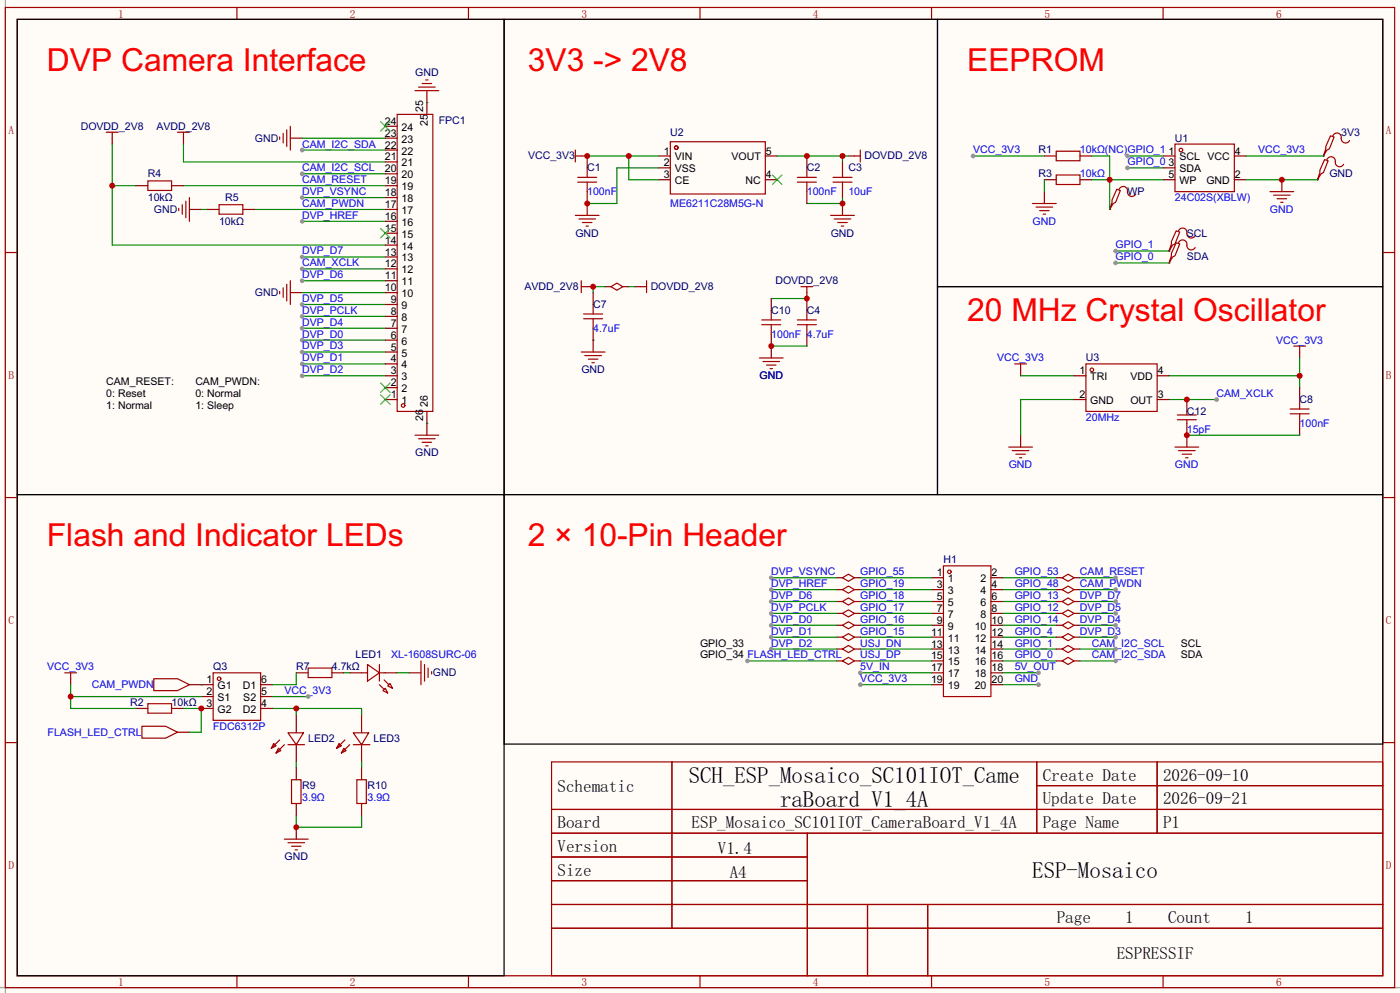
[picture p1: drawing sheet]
<svg xmlns="http://www.w3.org/2000/svg" width="299mm" height="212mm" viewBox="0 0 299 212" stroke-linecap="round" stroke-linejoin="round" font-family="sans-serif">
<path d="M0 0h299.5v212.3h-299.5z" fill="#fffcf7"/>
<path d="M1.1 0v212.3M0 211.1h299.5" fill="none" stroke="#999" stroke-width=".25"/>
<g fill="none" stroke="#a10000" stroke-width=".25">
<path d="M1.1 1.6h297.2v209.5h-297.2zM3.7 4.1h292.1v204.5h-292.1zM50.7 1.6v2.5M100.2 1.6v2.5M149.7 1.6v2.5M199.3 1.6v2.5M248.8 1.6v2.5M22.7 28.3h2.6M24 28.3v1.2M38 28.3h2.5M39.2 28.3v1.2M59.8 29.3v.5"/>
<path d="M60.6 28.5v2.1M61.3 27.8v3.5M62.1 27v5.1M123.1 32.1v2.5M123.1 33.3h1.2M143.4 30.3h20.3v11.2h-20.3zM182.8 33.3h1.2M184 32.1v2.5M1.1 54h2.6M123.1 46h5M123.8 46.8h3.6M124.6 47.6h2"/>
<path d="M125.3 48.3h.6M177.7 46h5.1M178.4 46.8h3.6M179.2 47.6h2M180 48.3h.5M220.9 43.5h5M221.6 44.3h3.6M222.4 45h2M223.1 45.8h.5M271.7 41h5M272.4 41.7h3.6M273.2 42.5h2"/>
<path d="M273.9 43.3h.5M295.8 54h2.5M59.8 62.3v.5M60.6 61.5v2.1M61.3 60.8v3.5M62.1 60v5.1M124.3 75.3h5.1M124.3 61.3h1.3M124.3 60v2.6M125.1 76h3.6M125.9 76.8h2M126.6 77.5h.5"/>
<path d="M137 61.3h1.3M138.3 60v2.6M171.3 61.3h2.6M172.6 61.3v1.3M217 77.8h2.6M218.3 77.8v1.3M276.7 74h2.6M278 74v1.3M215.8 95.6h5.1M216.5 96.3h3.6M217.3 97.1h2M218.1 97.9h.5"/>
<path d="M251.3 95.6h5.1M252.1 96.3h3.6M252.9 97.1h2M253.6 97.9h.5M1.1 106.4h2.6M295.8 106.4h2.5M1.1 158.8h2.6M13.8 143.8h2.6M15.1 143.8v1.3M32.9 145.1h5.1l2.5 1.3-2.5 1.2h-5.1zM58.5 159l.6 .5-1.1 .5zM59.6 160l.5 .5-1 .5z"/>
<path d="M59.8 158.2l-1.8 1.8M60.8 159.2l-1.7 1.8M61.6 156.7h3.3l-1.5 2.5zM61.6 159.2h3.6M72.5 159l.5 .5-1 .5zM73.5 160l.5 .5-1 .5zM73.8 158.2l-1.8 1.8M74.8 159.2l-1.8 1.8M75.6 156.7h3.3l-1.6 2.5zM75.6 159.2h3.5M295.8 158.8h2.5M60.8 179.4h5.1"/>
<path d="M118 162.9h177.8v45.7h-177.8zM118 173h177.8M118 178.1h177.8M143.7 162.9v35.5M172.7 178.1v30.5M221.8 162.9v15.2M221.8 168h74M247.5 162.9v15.2M61.6 180.2h3.6M62.4 180.9h2M63.1 181.7h.5M118 183.2h54.7"/>
<path d="M118 193.4h177.8M118 188.3h54.7M118 198.4h177.8M185.6 193.4v15.2M198.4 193.4v15.2M50.7 208.6v2.5M100.2 208.6v2.5M149.7 208.6v2.5M199.3 208.6v2.5M248.8 208.6v2.5"/>
<circle cx="144.7" cy="31.6" r=".38"/>
</g>
<g fill="none" stroke="#870000" stroke-width=".25">
<path d="M24 29.5v1.3M39.2 29.5v1.3M62.1 29.5h2.5M124.3 33.3h1.3M140.8 33.3h2.6M140.8 35.9h2.6M140.8 38.4h2.6M163.7 33.3h2.5M163.7 38.4h2.5M181.5 33.3h1.3M274.2 38.4v2.6M125.6 43.5v2.5"/>
<path d="M180.2 43.5v2.5M223.4 41v2.5M62.1 62.6h2.5M125.6 61.3h1.3M126.9 72.7v2.6M135.8 61.3h1.2M172.6 62.6v1.2M218.3 79.1v1.2M278 75.3v1.2M218.3 93v2.6M253.9 93v2.6M15.1 145.1v1.3"/>
<path d="M40.5 146.4h2.6M63.4 152.7v3.8M63.4 159.1v3.8M77.3 152.7v3.8M77.3 159.1v3.8M63.4 176.9v2.5"/>
</g>
<path d="M165.2 37.4l2.1 2M167.3 37.4l-2.1 2" fill="none" stroke="#3c3" stroke-width=".25"/>
<path d="M63.4 174.3v2.6h13.9v-2.6" fill="none" stroke="#008700" stroke-width=".25"/>
<circle cx="63.4" cy="176.9" r=".63" fill="#c00"/>
<g fill="none" stroke="#a10000" stroke-width=".25">
<path d="M201.8 121h10.2v27.9h-10.2zM30.4 155.3h5l2.6 1.2-2.6 1.3h-5z"/>
<circle cx="203.1" cy="122.2" r=".38"/>
</g>
<g fill="none" stroke="#870000" stroke-width=".25">
<path d="M199.3 123.5h2.5M199.3 126.1h2.5M199.3 128.6h2.5M199.3 131.1h2.5M199.3 138.8h2.5M199.3 133.7h2.5M199.3 136.2h2.5M212 123.5h2.5M212 126.1h2.5M212 128.6h2.5M212 131.1h2.5M212 138.8h2.5"/>
<path d="M212 133.7h2.5M212 136.2h2.5M38 156.5h2.5M199.3 146.4h2.5M199.3 143.8h2.5M199.3 141.3h2.5M212 146.4h2.5M212 143.8h2.5M212 141.3h2.5"/>
</g>
<path d="M140.8 35.9h-8.8v7.6h-6.4M166.2 33.3h15.3M180.2 33.3v1.3M63.4 162.9v1.3M77.3 162.9v1.3" fill="none" stroke="#008700" stroke-width=".25"/>
<circle cx="180.2" cy="33.3" r=".63" fill="#c00"/>
<path d="M180.2 42.2v1.3h-7.6" fill="none" stroke="#008700" stroke-width=".25"/>
<circle cx="180.2" cy="43.5" r=".63" fill="#c00"/>
<path d="M64.6 32.1h17.8" fill="none" stroke="#008700" stroke-width=".25"/>
<circle cx="64.6" cy="32.1" r=".51" fill="#999"/>
<path d="M64.6 37.2h17.8" fill="none" stroke="#008700" stroke-width=".25"/>
<circle cx="64.6" cy="37.2" r=".51" fill="#999"/>
<path d="M39.2 39.7h43.2M64.6 42.2h17.8" fill="none" stroke="#008700" stroke-width=".25"/>
<circle cx="64.6" cy="42.2" r=".51" fill="#999"/>
<path d="M64.6 54.9h17.8" fill="none" stroke="#008700" stroke-width=".25"/>
<circle cx="64.6" cy="54.9" r=".51" fill="#999"/>
<path d="M64.6 57.5h17.8" fill="none" stroke="#008700" stroke-width=".25"/>
<circle cx="64.6" cy="57.5" r=".51" fill="#999"/>
<path d="M64.6 72.7h17.8" fill="none" stroke="#008700" stroke-width=".25"/>
<circle cx="64.6" cy="72.7" r=".51" fill="#999"/>
<path d="M64.6 77.8h17.8" fill="none" stroke="#008700" stroke-width=".25"/>
<circle cx="64.6" cy="77.8" r=".51" fill="#999"/>
<path d="M64.6 80.3h17.8" fill="none" stroke="#008700" stroke-width=".25"/>
<circle cx="64.6" cy="80.3" r=".51" fill="#999"/>
<path d="M64.6 75.3h17.8" fill="none" stroke="#008700" stroke-width=".25"/>
<circle cx="64.6" cy="75.3" r=".51" fill="#999"/>
<path d="M64.6 70.2h17.8" fill="none" stroke="#008700" stroke-width=".25"/>
<circle cx="64.6" cy="70.2" r=".51" fill="#999"/>
<path d="M64.6 65.1h17.8" fill="none" stroke="#008700" stroke-width=".25"/>
<circle cx="64.6" cy="65.1" r=".51" fill="#999"/>
<path d="M64.6 60h17.8" fill="none" stroke="#008700" stroke-width=".25"/>
<circle cx="64.6" cy="60" r=".51" fill="#999"/>
<path d="M64.6 67.6h17.8" fill="none" stroke="#008700" stroke-width=".25"/>
<circle cx="64.6" cy="67.6" r=".51" fill="#999"/>
<path d="M64.6 47.3h17.8" fill="none" stroke="#008700" stroke-width=".25"/>
<circle cx="64.6" cy="47.3" r=".51" fill="#999"/>
<path d="M64.6 29.5h17.8M126.9 72.7h.1M129.4 61.3h-2.5v1.3M134.5 61.3h1.3" fill="none" stroke="#008700" stroke-width=".25"/>
<path d="M129.4 61.3h1.3M133.2 61.3h1.3" fill="none" stroke="#870000" stroke-width=".25"/>
<path d="M130.7 61.3l1.3-.8 1.2 .8-1.2 .8z" fill="none" stroke="#a10000" stroke-width=".25"/>
<circle cx="126.9" cy="61.3" r=".63" fill="#c00"/>
<path d="M91.3 19.4v2.5M40.5 44.8h2.6M165 74v2.5M91.3 90.5v2.5M87.5 143.8h2.5" fill="none" stroke="#870000" stroke-width=".25"/>
<g fill="none" stroke="#a10000" stroke-width=".25">
<path d="M88.8 19.4h5.1M89.5 18.6h3.6M90.3 17.9h2M91.1 17.1h.5M38.2 44.5v.5M39 43.8v2M39.8 43v3.6M40.5 42.2v5.1M162.4 76.5h5.1M163.2 77.3h3.6M164 78.1h2M164.7 78.8h.5"/>
<path d="M88.8 93h5.1M89.5 93.8h3.6M90.3 94.6h2M91.1 95.3h.5M90 141.3v5.1M90.8 142.1v3.5M91.6 142.8v2.1M92.3 143.6v.5"/>
</g>
<path d="M24 30.8v21.6h58.4M24 39.7h5.1M39.2 30.8v3.8h43.2M165 63.8h7.6" fill="none" stroke="#008700" stroke-width=".25"/>
<circle cx="24" cy="39.7" r=".63" fill="#c00"/>
<path d="M125.6 33.3h15.2M134.5 33.3v5.1h6.3M43.1 44.8h1.2M54.5 44.8h27.9M64.6 62.6h17.8" fill="none" stroke="#008700" stroke-width=".25"/>
<circle cx="134.5" cy="33.3" r=".63" fill="#c00"/>
<path d="M278 76.5v6.4M250.1 80.3h27.9" fill="none" stroke="#008700" stroke-width=".25"/>
<circle cx="278" cy="80.3" r=".63" fill="#c00"/>
<path d="M218.3 80.3h11.4M229.7 85.4h-11.4v7.6M250.1 85.4h10.1" fill="none" stroke="#008700" stroke-width=".25"/>
<circle cx="260.2" cy="85.4" r=".51" fill="#999"/>
<path d="M184 123.5h15.3M184 126.1h15.3M184 128.6h15.3M184 131.1h15.3M184 133.7h15.3M184 136.2h15.3M184 138.8h15.3M184 141.3h15.3M184 143.8h15.3" fill="none" stroke="#008700" stroke-width=".25"/>
<circle cx="184" cy="143.8" r=".51" fill="#999"/>
<path d="M184 146.4h15.3" fill="none" stroke="#008700" stroke-width=".25"/>
<circle cx="184" cy="146.4" r=".51" fill="#999"/>
<path d="M214.5 146.4h7.6" fill="none" stroke="#008700" stroke-width=".25"/>
<circle cx="222.1" cy="146.4" r=".51" fill="#999"/>
<path d="M214.5 143.8h7.6" fill="none" stroke="#008700" stroke-width=".25"/>
<circle cx="222.1" cy="143.8" r=".51" fill="#999"/>
<path d="M165 123.5h13.9M214.5 138.8h11.4M214.5 136.2h11.4M214.5 133.7h11.4M214.5 131.1h11.4M214.5 128.6h11.4M214.5 126.1h11.4M214.5 123.5h11.4M73.5 143.8h1.3M85 143.8h2.5M214.5 141.3h11.4" fill="none" stroke="#008700" stroke-width=".25"/>
<g fill="none" stroke="#a10000" stroke-width=".25">
<path d="M180.2 123.5l1.3-.7 1.3 .7-1.3 .8zM180.2 126.1l1.3-.8 1.3 .8-1.3 .7zM180.2 128.6l1.3-.8 1.3 .8-1.3 .8zM180.2 131.1l1.3-.7 1.3 .7-1.3 .8zM180.2 133.7l1.3-.8 1.3 .8-1.3 .7zM180.2 136.2l1.3-.7 1.3 .7-1.3 .8zM180.2 138.8l1.3-.8 1.3 .8-1.3 .7zM227.2 123.5l1.3-.7 1.2 .7-1.2 .8zM227.2 126.1l1.3-.8 1.2 .8-1.2 .7zM227.2 128.6l1.3-.8 1.2 .8-1.2 .8zM227.2 131.1l1.3-.7 1.2 .7-1.2 .8zM227.2 133.7l1.3-.8 1.2 .8-1.2 .7z"/>
<path d="M227.2 136.2l1.3-.7 1.2 .7-1.2 .8zM227.2 138.8l1.3-.8 1.2 .8-1.2 .7zM77.3 143.8h1.3M78.6 142.1l2.6 1.7-2.6 1.8zM81.2 146.4l1 1M81.2 143.8h1.2M81.2 142.1v3.5M81.9 147.6l.5-.5 .5 1.1zM82.2 145.4l1 1M82.9 146.6l.5-.5 .5 1zM180.2 141.3l1.3-.8 1.3 .8-1.3 .8zM227.2 141.3l1.3-.8 1.2 .8-1.2 .8z"/>
</g>
<g fill="none" stroke="#870000" stroke-width=".25">
<path d="M178.9 123.5h1.3M178.9 126.1h1.3M178.9 128.6h1.3M178.9 131.1h1.3M178.9 133.7h1.3M178.9 136.2h1.3M178.9 138.8h1.3M182.8 123.5h1.2M182.8 126.1h1.2M182.8 128.6h1.2M182.8 131.1h1.2M182.8 133.7h1.2"/>
<path d="M182.8 136.2h1.2M182.8 138.8h1.2M225.9 123.5h1.3M225.9 126.1h1.3M225.9 128.6h1.3M225.9 131.1h1.3M225.9 133.7h1.3M225.9 136.2h1.3M225.9 138.8h1.3M229.7 123.5h1.3M229.7 126.1h1.3M229.7 128.6h1.3"/>
<path d="M229.7 131.1h1.3M229.7 133.7h1.3M229.7 136.2h1.3M229.7 138.8h1.3M74.8 143.8h2.5M82.4 143.8h2.6M178.9 141.3h1.3M182.8 141.3h1.2M225.9 141.3h1.3M229.7 141.3h1.3"/>
</g>
<circle cx="165" cy="123.5" r=".51" fill="#999"/>
<path d="M231 123.5h7.6" fill="none" stroke="#008700" stroke-width=".25"/>
<circle cx="238.6" cy="123.5" r=".51" fill="#999"/>
<g fill="none" stroke="#a10000" stroke-width=".25">
<path d="M85 24.5h7.6v63.5h-7.6zM283.3 34.1l.8 .3-1 2.5-.5 .3-.8 1.2 .5-1.5v-.5zM283.8 34.1a.93 .93 0 0 1 1.2-.6 .93 .93 0 0 1 .6 1.1 .94 .94 0 0 0 .7 1 .94 .94 0 0 0 1.1-.5M284.6 29l.8 .3-1 2.5-.6 .3-.7 1.2 .5-1.5v-.5zM285.1 29a.93 .93 0 0 1 1.1-.5 .93 .93 0 0 1 .7 1 .94 .94 0 0 0 .7 1 .94 .94 0 0 0 1.1-.5M238.9 40.5l.7 .2-1 2.6-.5 .2-.7 1.3 .5-1.5v-.6zM239.4 40.5a.93 .93 0 0 1 1.1-.6 .93 .93 0 0 1 .7 1.1 .94 .94 0 0 0 .7 1 .94 .94 0 0 0 1.1-.5M251.6 49.4l.7 .2-1 2.5-.5 .3-.7 1.3 .5-1.6v-.5zM251.6 51.9l.7 .2-1 2.6-.5 .2-.7 1.3 .5-1.5v-.5zM252.1 49.4a.93 .93 0 0 1 1.1-.6 .93 .93 0 0 1 .7 1.1 .94 .94 0 0 0 .7 1 .94 .94 0 0 0 1.1-.5M252.1 51.9a.93 .93 0 0 1 1.1-.6 .93 .93 0 0 1 .7 1.1 .94 .94 0 0 0 .7 1 .94 .94 0 0 0 1.1-.5"/>
<circle cx="86.2" cy="86.7" r=".38"/>
</g>
<g fill="none" stroke="#870000" stroke-width=".25">
<path d="M82.4 39.7h2.6M82.4 37.2h2.6M82.4 34.6h2.6M82.4 32.1h2.6M82.4 29.5h2.6M82.4 27h2.6M91.3 21.9v2.6M281.8 38.4h.1M283.1 33.3h.1M82.4 57.5h2.6M82.4 54.9h2.6M82.4 52.4h2.6"/>
<path d="M82.4 49.9h2.6M82.4 47.3h2.6M82.4 44.8h2.6M82.4 42.2h2.6M237.4 44.8h.1M250.1 53.7h.1M250.1 56.2h.1M82.4 77.8h2.6M82.4 75.3h2.6M82.4 72.7h2.6M82.4 70.2h2.6M82.4 67.6h2.6"/>
<path d="M82.4 65.1h2.6M82.4 62.6h2.6M82.4 60h2.6M82.4 85.4h2.6M82.4 82.9h2.6M82.4 80.3h2.6M91.3 88v2.5"/>
</g>
<path d="M81.4 26l2 2M83.4 26l-2 2M81.4 48.8l2 2.1M83.4 48.8l-2 2.1M81.4 84.4l2 2M81.4 81.9l2 2M83.4 84.4l-2 2M83.4 81.9l-2 2" fill="none" stroke="#3c3" stroke-width=".25"/>
<path d="M208.2 33.3h15.2M223.4 38.4v2.6" fill="none" stroke="#008700" stroke-width=".25"/>
<circle cx="208.2" cy="33.3" r=".51" fill="#999"/>
<path d="M231 138.8h7.6" fill="none" stroke="#008700" stroke-width=".25"/>
<circle cx="238.6" cy="138.8" r=".51" fill="#999"/>
<path d="M231 141.3h7.6" fill="none" stroke="#008700" stroke-width=".25"/>
<circle cx="238.6" cy="141.3" r=".51" fill="#999"/>
<path d="M165 126.1h13.9" fill="none" stroke="#008700" stroke-width=".25"/>
<circle cx="165" cy="126.1" r=".51" fill="#999"/>
<path d="M231 126.1h7.6" fill="none" stroke="#008700" stroke-width=".25"/>
<circle cx="238.6" cy="126.1" r=".51" fill="#999"/>
<path d="M231 128.6h7.6" fill="none" stroke="#008700" stroke-width=".25"/>
<circle cx="238.6" cy="128.6" r=".51" fill="#999"/>
<path d="M165 128.6h13.9" fill="none" stroke="#008700" stroke-width=".25"/>
<circle cx="165" cy="128.6" r=".51" fill="#999"/>
<path d="M231 131.1h7.6" fill="none" stroke="#008700" stroke-width=".25"/>
<circle cx="238.6" cy="131.1" r=".51" fill="#999"/>
<path d="M165 131.1h13.9" fill="none" stroke="#008700" stroke-width=".25"/>
<circle cx="165" cy="131.1" r=".51" fill="#999"/>
<path d="M231 133.7h7.6" fill="none" stroke="#008700" stroke-width=".25"/>
<circle cx="238.6" cy="133.7" r=".51" fill="#999"/>
<path d="M165 133.7h13.9" fill="none" stroke="#008700" stroke-width=".25"/>
<circle cx="165" cy="133.7" r=".51" fill="#999"/>
<path d="M231 136.2h7.6" fill="none" stroke="#008700" stroke-width=".25"/>
<circle cx="238.6" cy="136.2" r=".51" fill="#999"/>
<path d="M165 136.2h13.9" fill="none" stroke="#008700" stroke-width=".25"/>
<circle cx="165" cy="136.2" r=".51" fill="#999"/>
<path d="M165 138.8h13.9" fill="none" stroke="#008700" stroke-width=".25"/>
<circle cx="165" cy="138.8" r=".51" fill="#999"/>
<path d="M159.9 141.3h19" fill="none" stroke="#008700" stroke-width=".25"/>
<circle cx="159.9" cy="141.3" r=".51" fill="#999"/>
<path d="M91.3 21.9h.1M91.3 90.5h.1M58.3 151.5h19v1.2M63.4 151.5v1.2" fill="none" stroke="#008700" stroke-width=".25"/>
<circle cx="63.4" cy="151.5" r=".63" fill="#c00"/>
<path d="M251.8 89.7h4.1M251.8 88.7h4.1" fill="none" stroke="#a10000" stroke-width=".25"/>
<path d="M253.9 85.4v2.6M253.9 90.5v2.5" fill="none" stroke="#870000" stroke-width=".25"/>
<circle cx="253.9" cy="85.4" r=".63" fill="#c00"/>
<path d="M125.6 35.9v2M253.9 88v.7M253.9 89.7v.8" fill="none" stroke="#a10000" stroke-width=".25"/>
<path d="M125.6 41v2.5" fill="none" stroke="#870000" stroke-width=".25"/>
<circle cx="125.6" cy="43.5" r=".63" fill="#c00"/>
<path d="M123.6 38.9h4M125.6 38.9v2.1" fill="none" stroke="#a10000" stroke-width=".25"/>
<path d="M125.6 33.3v2.6" fill="none" stroke="#870000" stroke-width=".25"/>
<circle cx="125.6" cy="33.3" r=".63" fill="#c00"/>
<path d="M123.6 37.9h4M170.6 38.9h4M172.6 35.9v2M172.6 38.9v2.1" fill="none" stroke="#a10000" stroke-width=".25"/>
<path d="M172.6 33.3v2.6M172.6 41v2.5" fill="none" stroke="#870000" stroke-width=".25"/>
<circle cx="172.6" cy="33.3" r=".63" fill="#c00"/>
<g fill="none" stroke="#a10000" stroke-width=".25">
<path d="M31.6 38.7h5.1v2h-5.1zM170.6 37.9h4M178.2 37.9h4M178.2 38.9h4M180.2 37.2v.7M180.2 38.9v.8M225.9 32.3h5.1v2.1h-5.1zM225.9 37.4h5.1v2h-5.1zM46.9 43.8h5v2h-5zM162.9 69.4h4.1M162.9 68.4h4.1M165 66.4v2"/>
<path d="M165 69.4v2M172.6 69.4v2M276 88.5h4M276 87.5h4M278 85.4v2.1M278 88.5v2M31.6 150.4h5.1v2.1h-5.1zM65.9 142.8h5.1v2.1h-5.1zM62.4 166.7h2v5.1h-2zM76.3 166.7h2.1v5.1h-2.1z"/>
</g>
<g fill="none" stroke="#870000" stroke-width=".25">
<path d="M29.1 39.7h2.5M36.7 39.7h2.5M180.2 34.6v2.6M180.2 39.7v2.5M223.4 33.3h2.5M223.4 38.4h2.5M231 33.3h2.6M231 38.4h2.6M44.3 44.8h2.6M51.9 44.8h2.6M165 63.8v2.6M165 71.4v2.6"/>
<path d="M172.6 63.8v2.6M278 82.9v2.5M278 90.5v2.5M29.1 151.5h2.5M36.7 151.5h2.5M63.4 143.8h2.5M71 143.8h2.5M63.4 164.2v2.5M63.4 171.8v2.5M77.3 164.2v2.5M77.3 171.8v2.5"/>
</g>
<circle cx="172.6" cy="63.8" r=".63" fill="#c00"/>
<path d="M124.8 67.1h4.1M124.8 68.1h4.1M126.9 65.1v2M126.9 68.1v2.1M170.6 68.4h4M170.6 69.4h4M172.6 66.4v2" fill="none" stroke="#a10000" stroke-width=".25"/>
<path d="M126.9 62.6v2.5M126.9 70.2v2.5M172.6 71.4v2.6" fill="none" stroke="#870000" stroke-width=".25"/>
<path d="M253.9 93h24.1" fill="none" stroke="#008700" stroke-width=".25"/>
<circle cx="253.9" cy="93" r=".63" fill="#c00"/>
<path d="M43.1 146.4h2.5M43.1 148.9h2.5M43.1 151.5h2.5M55.8 146.4h2.5M55.8 148.9h2.5M55.8 151.5h2.5" fill="none" stroke="#870000" stroke-width=".25"/>
<g fill="none" stroke="#a10000" stroke-width=".25">
<path d="M45.6 143.8h10.2v10.2h-10.2z"/>
<circle cx="46.9" cy="145.1" r=".38"/>
</g>
<path d="M15.1 148.9h28M15.1 146.4v5.1h14M43.1 146.4h.1" fill="none" stroke="#008700" stroke-width=".25"/>
<circle cx="15.1" cy="148.9" r=".63" fill="#c00"/>
<path d="M39.2 151.5h3.9v5h-2.6M63.4 143.8v2.6h-5.1" fill="none" stroke="#008700" stroke-width=".25"/>
<circle cx="43.1" cy="151.5" r=".63" fill="#c00"/>
<path d="M58.3 148.9h7.6" fill="none" stroke="#008700" stroke-width=".25"/>
<circle cx="65.9" cy="148.9" r=".51" fill="#999"/>
<g fill="none" stroke="#a10000" stroke-width=".25">
<path d="M232.3 77.8h15.2v10.2h-15.2z"/>
<circle cx="233.6" cy="79.1" r=".38"/>
</g>
<path d="M229.7 80.3h2.6M229.7 85.4h2.6M247.5 80.3h2.6M247.5 85.4h2.6" fill="none" stroke="#870000" stroke-width=".25"/>
<path d="M165 74h7.6" fill="none" stroke="#008700" stroke-width=".25"/>
<circle cx="165" cy="74" r=".63" fill="#c00"/>
<g fill="none" stroke="#a10000" stroke-width=".25">
<path d="M251.3 30.8h12.7v10.2h-12.7z"/>
<circle cx="252.6" cy="32.1" r=".38"/>
</g>
<path d="M248.8 33.3h2.5M248.8 38.4h2.5M248.8 35.9h2.5M264 33.3h2.6M264 38.4h2.6" fill="none" stroke="#870000" stroke-width=".25"/>
<path d="M241.2 35.9h7.6" fill="none" stroke="#008700" stroke-width=".25"/>
<circle cx="241.2" cy="35.9" r=".51" fill="#999"/>
<path d="M241.2 33.3h7.6" fill="none" stroke="#008700" stroke-width=".25"/>
<circle cx="241.2" cy="33.3" r=".51" fill="#999"/>
<path d="M266.6 33.3h16.5M266.6 38.4h15.2" fill="none" stroke="#008700" stroke-width=".25"/>
<circle cx="274.2" cy="38.4" r=".63" fill="#c00"/>
<path d="M233.6 33.3h3.8v11.5M233.6 38.4h15.2" fill="none" stroke="#008700" stroke-width=".25"/>
<circle cx="237.4" cy="38.4" r=".63" fill="#c00"/>
<path d="M238.6 53.7h11.5" fill="none" stroke="#008700" stroke-width=".25"/>
<circle cx="238.6" cy="53.7" r=".51" fill="#999"/>
<path d="M238.6 56.2h11.5" fill="none" stroke="#008700" stroke-width=".25"/>
<circle cx="238.6" cy="56.2" r=".51" fill="#999"/>
<path d="M3.7 4.1h104.1v101.6h-104.1zM107.8 4.1h92.7v101.6h-92.7zM200.5 4.1h95.3v57.2h-95.3zM200.5 61.3h95.3v44.4h-95.3zM3.7 105.7h104.1v102.9h-104.1zM107.8 105.7h188v53.4h-188z" fill="none" stroke="#000" stroke-width=".25"/>
<g font-size="6.8" fill="#f00">
<text x="10" y="15.2">DVP Camera Interface</text>
<text x="112.9" y="15.2">3V3 -&gt; 2V8</text>
<text x="206.9" y="15.2">EEPROM</text>
<text x="206.9" y="68.5">20 MHz Crystal Oscillator</text>
<text x="10" y="116.8">Flash and Indicator LEDs</text>
<text x="112.9" y="116.8">2 × 10-Pin Header</text>
</g>
<g font-size="4.9">
<text x="147.3" y="167.5">SCH_ESP_Mosaico_SC101IOT_Came</text>
<text x="166.9" y="172.6">raBoard_V1_4A</text>
<text x="220.8" y="187.8">ESP-Mosaico</text>
</g>
<g font-size="3.7">
<text x="223" y="166.9">Create Date</text>
<text x="248.8" y="166.9">2026-09-10</text>
<text x="119.3" y="169.4">Schematic</text>
<text x="223" y="171.9">Update Date</text>
<text x="248.8" y="171.9">2026-09-21</text>
<text x="119.3" y="177">Board</text>
<text x="147.9" y="177">ESP_Mosaico_SC101IOT_CameraBoard_V1_4A</text>
<text x="223" y="177">Page Name</text>
<text x="248.8" y="177">P1</text>
<text x="119.3" y="182.1">Version</text>
<text x="153.5" y="182.6">V1.4</text>
<text x="119.3" y="187.2">Size</text>
<text x="156.1" y="187.7">A4</text>
<text x="226" y="197.3">Page</text>
<text x="240.7" y="197.3">1</text>
<text x="249.9" y="197.3">Count</text>
<text x="266.3" y="197.3">1</text>
<text x="238.9" y="205">ESPRESSIF</text>
</g>
<g font-size="2.4" fill="#a00000">
<text x="25.3" y="3.7">1</text>
<text x="74.8" y="3.7">2</text>
<text x="124.4" y="3.7">3</text>
<text x="173.9" y="3.7">4</text>
<text x="223.4" y="3.7">5</text>
<text x="272.9" y="3.7">6</text>
<text x="1.8" y="28.7">A</text>
<text x="296.4" y="28.7">A</text>
<text x="1.8" y="81.1">B</text>
<text x="296.4" y="81.1">B</text>
<text x="1.8" y="133.4">C</text>
<text x="296.4" y="133.4">C</text>
<text x="1.8" y="185.8">D</text>
<text x="296.4" y="185.8">D</text>
<text x="25.3" y="210.8">1</text>
<text x="74.8" y="210.8">2</text>
<text x="124.4" y="210.8">3</text>
<text x="173.9" y="210.8">4</text>
<text x="223.4" y="210.8">5</text>
<text x="272.9" y="210.8">6</text>
</g>
<g font-size="2.3" fill="#000080">
<text x="88.8" y="16.3">GND</text>
<text x="17.3" y="27.7">DOVDD_2V8</text>
<text x="33.4" y="27.7">AVDD_2V8</text>
<text x="93.9" y="26.5">FPC1</text>
<text x="143.4" y="29">U2</text>
<text x="286.9" y="29">3V3</text>
<text x="54.5" y="30.3">GND</text>
<text x="112.9" y="34.1">VCC_3V3</text>
<text x="184.9" y="34.1">DOVDD_2V8</text>
<text x="222.1" y="32.8">R1</text>
<text x="251.3" y="30.3">U1</text>
<text x="31.6" y="37.9">R4</text>
<text x="125.6" y="36.6">C1</text>
<text x="172.6" y="36.6">C2</text>
<text x="181.5" y="36.6">C3</text>
<text x="222.1" y="37.9">R3</text>
<text x="241.2" y="41.7">WP</text>
<text x="284.4" y="37.9">GND</text>
<text x="31.6" y="43">10kΩ</text>
<text x="32.9" y="45.5">GND</text>
<text x="48.1" y="43">R5</text>
<text x="46.9" y="48">10kΩ</text>
<text x="123.1" y="50.6">GND</text>
<text x="177.7" y="50.6">GND</text>
<text x="253.9" y="50.6">SCL</text>
<text x="253.9" y="55.7">SDA</text>
<text x="54.5" y="63.3">GND</text>
<text x="112.2" y="62">AVDD_2V8</text>
<text x="126.9" y="65.8">C7</text>
<text x="139.2" y="62">DOVDD_2V8</text>
<text x="165.9" y="60.7">DOVDD_2V8</text>
<text x="165" y="67.1">C10</text>
<text x="172.6" y="67.1">C4</text>
<text x="232.3" y="77.3">U3</text>
<text x="124.4" y="79.8">GND</text>
<text x="253.9" y="88.7">C12</text>
<text x="278" y="86.1">C8</text>
<text x="88.8" y="97.6">GND</text>
<text x="201.8" y="120.4">H1</text>
<text x="45.6" y="143.3">Q3</text>
<text x="63.4" y="143.3">R7</text>
<text x="71" y="143.3">4.7kΩ</text>
<text x="76.1" y="140.8">LED1</text>
<text x="92.6" y="144.6">GND</text>
<text x="27.8" y="150.9">R2</text>
<text x="36.7" y="150.9">10kΩ</text>
<text x="65.9" y="158.5">LED2</text>
<text x="79.9" y="158.5">LED3</text>
<text x="64.6" y="168.7">R9</text>
<text x="78.6" y="168.7">R10</text>
<text x="60.9" y="183.9">GND</text>
</g>
<g font-size="2.3">
<text x="90.5" y="24" transform="rotate(-90 90.5 24)">25</text>
<text x="82.3" y="29.2">23</text>
<text x="82.3" y="26.7">24</text>
<text x="85.9" y="28">24</text>
<text x="91.5" y="27" transform="rotate(-90 91.5 27)">25</text>
<text x="82.3" y="34.3">21</text>
<text x="82.3" y="31.8">22</text>
<text x="85.9" y="35.6">21</text>
<text x="85.9" y="33">22</text>
<text x="85.9" y="30.5">23</text>
<text x="142" y="33">1</text>
<text x="142" y="35.6">2</text>
<text x="144.3" y="34.3">VIN</text>
<text x="156.5" y="34.3">VOUT</text>
<text x="163.8" y="33">5</text>
<text x="249.9" y="33">1</text>
<text x="249.9" y="35.6">3</text>
<text x="252.3" y="34.3">SCL</text>
<text x="258.3" y="34.3">VCC</text>
<text x="264.2" y="33">4</text>
<text x="82.3" y="41.9">18</text>
<text x="82.3" y="39.4">19</text>
<text x="82.3" y="36.8">20</text>
<text x="85.9" y="40.7">19</text>
<text x="85.9" y="38.1">20</text>
<text x="142" y="38.1">3</text>
<text x="144.3" y="36.8">VSS</text>
<text x="144.3" y="39.4">CE</text>
<text x="159.5" y="39.4">NC</text>
<text x="163.8" y="38.1">4</text>
<text x="249.9" y="38.1">5</text>
<text x="252.3" y="36.8">SDA</text>
<text x="252.3" y="39.4">WP</text>
<text x="258.1" y="39.4">GND</text>
<text x="264.2" y="38.1">2</text>
<text x="82.3" y="47">16</text>
<text x="82.3" y="44.5">17</text>
<text x="85.9" y="45.7">17</text>
<text x="85.9" y="43.2">18</text>
<text x="82.3" y="52.1">14</text>
<text x="82.3" y="49.5">15</text>
<text x="85.9" y="53.4">14</text>
<text x="85.9" y="50.8">15</text>
<text x="85.9" y="48.3">16</text>
<text x="82.3" y="59.7">11</text>
<text x="82.3" y="57.2">12</text>
<text x="82.3" y="54.6">13</text>
<text x="85.9" y="58.4">12</text>
<text x="85.9" y="55.9">13</text>
<text x="82.3" y="62.2">10</text>
<text x="83.6" y="64.8">9</text>
<text x="85.9" y="63.5">10</text>
<text x="85.9" y="61">11</text>
<text x="83.6" y="69.9">7</text>
<text x="83.6" y="67.3">8</text>
<text x="85.9" y="71.1">7</text>
<text x="85.9" y="68.6">8</text>
<text x="85.9" y="66.1">9</text>
<text x="83.6" y="77.5">4</text>
<text x="83.6" y="74.9">5</text>
<text x="83.6" y="72.4">6</text>
<text x="85.9" y="76.2">5</text>
<text x="85.9" y="73.7">6</text>
<text x="22.7" y="82.3">CAM_RESET:</text>
<text x="41.8" y="82.3">CAM_PWDN:</text>
<text x="83.6" y="82.6">2</text>
<text x="83.6" y="80">3</text>
<text x="85.9" y="83.8">2</text>
<text x="85.9" y="81.3">3</text>
<text x="85.9" y="78.8">4</text>
<text x="230.9" y="80">1</text>
<text x="233.2" y="81.3">TRI</text>
<text x="241.8" y="81.3">VDD</text>
<text x="247.6" y="80">4</text>
<text x="22.7" y="84.9">0: Reset</text>
<text x="22.7" y="87.4">1: Normal</text>
<text x="41.8" y="84.9">0: Normal</text>
<text x="41.8" y="87.4">1: Sleep</text>
<text x="83.6" y="85.1">1</text>
<text x="85.9" y="86.4">1</text>
<text x="90.5" y="90" transform="rotate(-90 90.5 90)">26</text>
<text x="91.5" y="87" transform="rotate(-90 91.5 87)">26</text>
<text x="230.9" y="85.1">2</text>
<text x="233.2" y="86.4">GND</text>
<text x="241.8" y="86.4">OUT</text>
<text x="247.6" y="85.1">3</text>
<text x="200.4" y="123.2">1</text>
<text x="200.4" y="125.7">3</text>
<text x="202.7" y="124.5">1</text>
<text x="209.8" y="124.5">2</text>
<text x="212.1" y="125.7">4</text>
<text x="212.1" y="123.2">2</text>
<text x="200.4" y="128.3">5</text>
<text x="200.4" y="130.8">7</text>
<text x="202.7" y="127">3</text>
<text x="202.7" y="129.6">5</text>
<text x="209.8" y="129.6">6</text>
<text x="209.8" y="127">4</text>
<text x="212.1" y="130.8">8</text>
<text x="212.1" y="128.3">6</text>
<text x="199.2" y="135.9">11</text>
<text x="200.4" y="133.4">9</text>
<text x="202.7" y="132.1">7</text>
<text x="202.7" y="134.6">9</text>
<text x="202.7" y="137.2">11</text>
<text x="208.5" y="137.2">12</text>
<text x="208.5" y="134.6">10</text>
<text x="209.8" y="132.1">8</text>
<text x="212.1" y="135.9">12</text>
<text x="212.1" y="133.4">10</text>
<text x="149.7" y="138.2">GPIO_33</text>
<text x="149.7" y="140.8">GPIO_34 FLASH_LED_CTRL</text>
<text x="199.2" y="138.4">13</text>
<text x="199.2" y="141">15</text>
<text x="199.2" y="143.5">17</text>
<text x="202.7" y="139.7">13</text>
<text x="202.7" y="142.3">15</text>
<text x="208.5" y="142.3">16</text>
<text x="208.5" y="139.7">14</text>
<text x="212.1" y="143.5">18</text>
<text x="212.1" y="141">16</text>
<text x="212.1" y="138.4">14</text>
<text x="252.6" y="140.8">SDA</text>
<text x="252.6" y="138.2">SCL</text>
<text x="44.2" y="148.6">2</text>
<text x="44.2" y="146.1">1</text>
<text x="46.5" y="149.9">S1</text>
<text x="46.5" y="147.3">G1</text>
<text x="51.9" y="147.3">D1</text>
<text x="52" y="149.9">S2</text>
<text x="55.9" y="146.1">6</text>
<text x="55.9" y="148.6">5</text>
<text x="199.2" y="146.1">19</text>
<text x="202.7" y="144.8">17</text>
<text x="202.7" y="147.3">19</text>
<text x="208.5" y="147.3">20</text>
<text x="208.5" y="144.8">18</text>
<text x="212.1" y="146.1">20</text>
<text x="44.2" y="151.1">3</text>
<text x="46.5" y="152.4">G2</text>
<text x="51.9" y="152.4">D2</text>
<text x="55.9" y="151.1">4</text>
</g>
<g font-size="2.3" fill="#00f">
<text x="64.6" y="31.5">CAM_I2C_SDA</text>
<text x="208.2" y="32.8">VCC_3V3</text>
<text x="231" y="32.8">10kΩ(NC)GPIO_1</text>
<text x="241.2" y="35.3">GPIO_0</text>
<text x="269.1" y="32.8">VCC_3V3</text>
<text x="64.6" y="36.6">CAM_I2C_SCL</text>
<text x="64.6" y="39.2">CAM_RESET</text>
<text x="64.6" y="41.7">DVP_VSYNC</text>
<text x="125.6" y="41.7">100nF</text>
<text x="172.6" y="41.7">100nF</text>
<text x="181.5" y="41.7">10uF</text>
<text x="231" y="37.9">10kΩ</text>
<text x="64.6" y="46.8">DVP_HREF</text>
<text x="64.6" y="44.2">CAM_PWDN</text>
<text x="143.4" y="44.2">ME6211C28M5G-N</text>
<text x="251.3" y="43">24C02S(XBLW)</text>
<text x="271.7" y="45.5">GND</text>
<text x="220.9" y="48">GND</text>
<text x="238.6" y="53.1">GPIO_1</text>
<text x="64.6" y="54.4">DVP_D7</text>
<text x="64.6" y="56.9">CAM_XCLK</text>
<text x="64.6" y="59.5">DVP_D6</text>
<text x="238.6" y="55.7">GPIO_0</text>
<text x="64.6" y="64.6">DVP_D5</text>
<text x="64.6" y="69.6">DVP_D4</text>
<text x="64.6" y="67.1">DVP_PCLK</text>
<text x="126.9" y="70.9">4.7uF</text>
<text x="64.6" y="72.2">DVP_D0</text>
<text x="64.6" y="77.3">DVP_D1</text>
<text x="64.6" y="74.7">DVP_D3</text>
<text x="165" y="72.2">100nF</text>
<text x="172.6" y="72.2">4.7uF</text>
<text x="213.3" y="77.3">VCC_3V3</text>
<text x="273" y="73.4">VCC_3V3</text>
<text x="64.6" y="79.8">DVP_D2</text>
<text x="162.5" y="81.1">GND</text>
<text x="232.3" y="90">20MHz</text>
<text x="260.2" y="84.9">CAM_XCLK</text>
<text x="253.9" y="92.5">15pF</text>
<text x="278" y="91.2">100nF</text>
<text x="215.8" y="100.1">GND</text>
<text x="251.3" y="100.1">GND</text>
<text x="165" y="123">DVP_VSYNC</text>
<text x="165" y="125.5">DVP_HREF</text>
<text x="184" y="123">GPIO_55</text>
<text x="184" y="125.5">GPIO_19</text>
<text x="217" y="125.5">GPIO_48</text>
<text x="217" y="123">GPIO_53</text>
<text x="231" y="123">CAM_RESET</text>
<text x="231" y="125.5">CAM_PWDN</text>
<text x="165" y="128.1">DVP_D6</text>
<text x="165" y="130.6">DVP_PCLK</text>
<text x="184" y="128.1">GPIO_18</text>
<text x="184" y="130.6">GPIO_17</text>
<text x="217" y="130.6">GPIO_12</text>
<text x="217" y="128.1">GPIO_13</text>
<text x="231" y="128.1">DVP_D7</text>
<text x="231" y="130.6">DVP_D5</text>
<text x="165" y="133.1">DVP_D0</text>
<text x="165" y="135.7">DVP_D1</text>
<text x="184" y="133.1">GPIO_16</text>
<text x="184" y="135.7">GPIO_15</text>
<text x="217" y="135.7">GPIO_4</text>
<text x="217" y="133.1">GPIO_14</text>
<text x="231" y="133.1">DVP_D4</text>
<text x="231" y="135.7">DVP_D3</text>
<text x="10.1" y="143.3">VCC_3V3</text>
<text x="83.7" y="140.8">XL-1608SURC-06</text>
<text x="165" y="138.2">DVP_D2</text>
<text x="184" y="138.2">USJ_DN</text>
<text x="184" y="140.8">USJ_DP</text>
<text x="184" y="143.3">5V_IN</text>
<text x="217" y="143.3">5V_OUT</text>
<text x="217" y="140.8">GPIO_0</text>
<text x="217" y="138.2">GPIO_1</text>
<text x="233.6" y="138.2">CAM_I2C_SCL</text>
<text x="233.6" y="140.8">CAM_I2C_SDA</text>
<text x="19.7" y="147.1">CAM_PWDN</text>
<text x="60.8" y="148.4">VCC_3V3</text>
<text x="184" y="145.8">VCC_3V3</text>
<text x="217" y="145.8">GND</text>
<text x="45.6" y="156">FDC6312P</text>
<text x="10.2" y="157.3">FLASH_LED_CTRL</text>
<text x="64.6" y="171.2">3.9Ω</text>
<text x="78.6" y="171.2">3.9Ω</text>
</g>
</svg>
